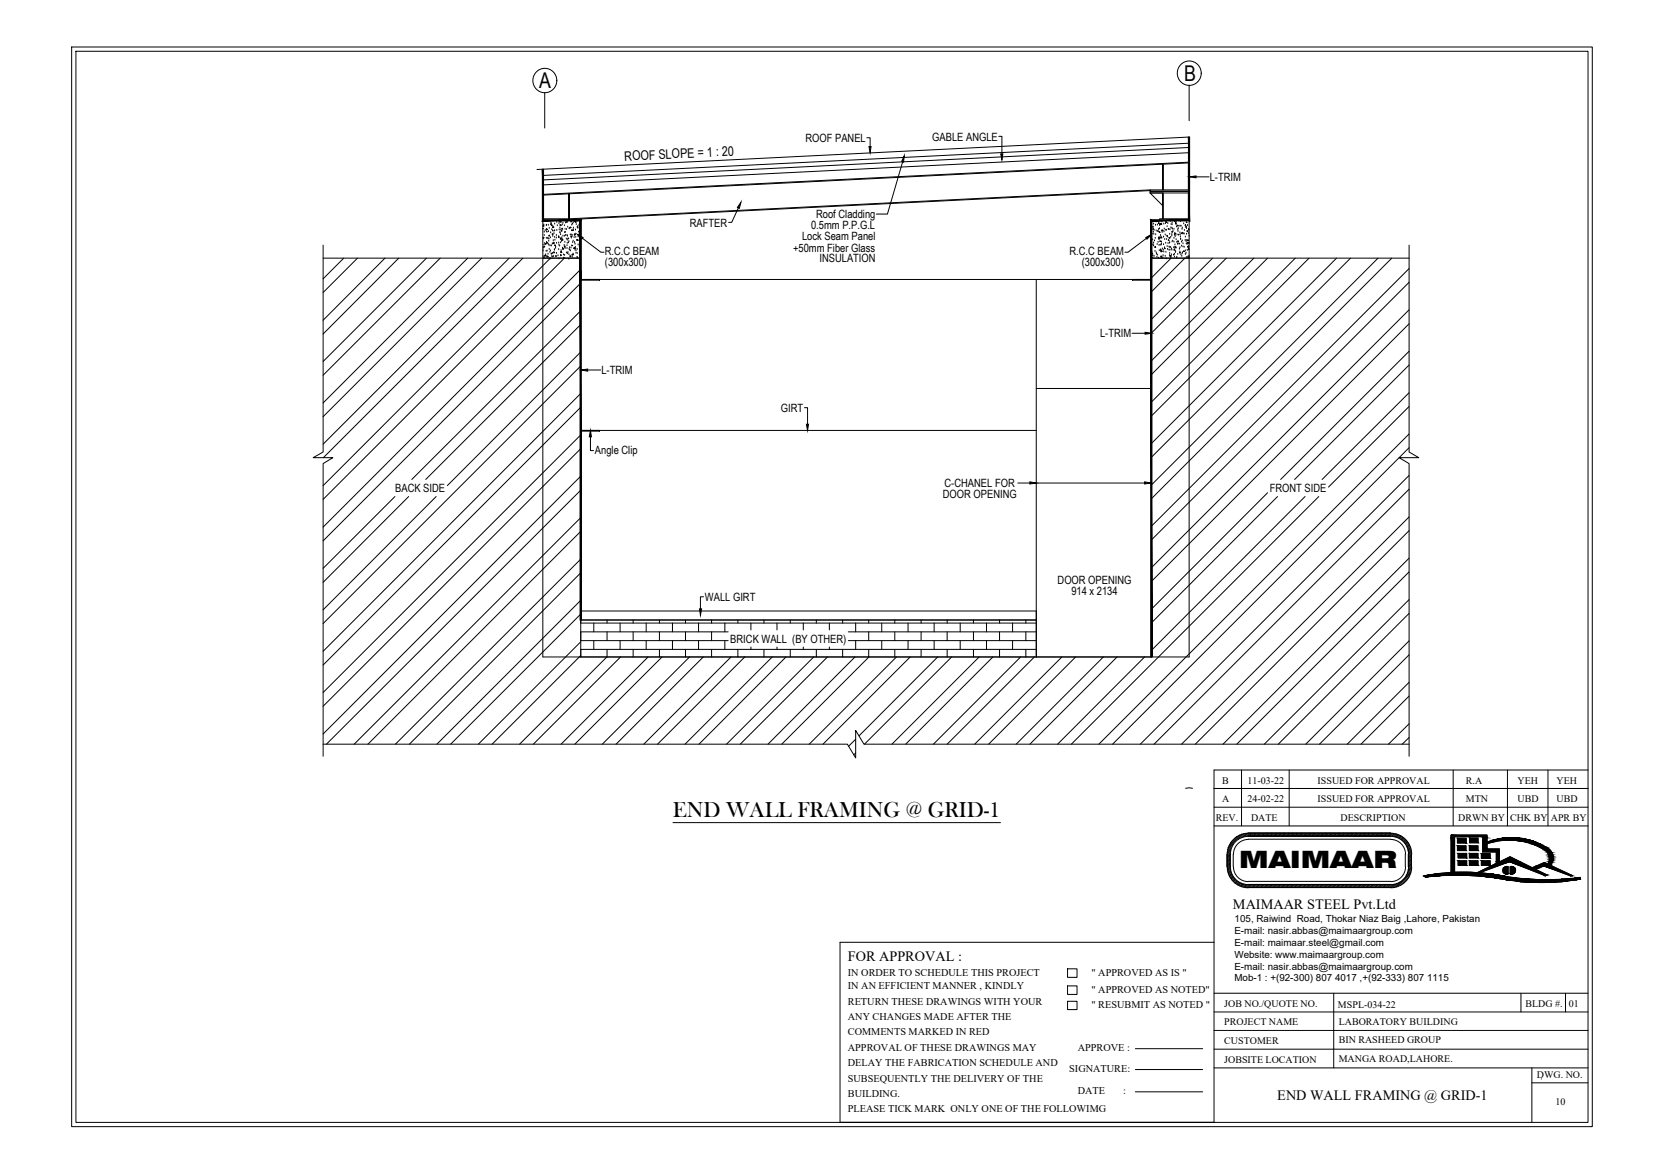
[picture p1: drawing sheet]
<svg xmlns="http://www.w3.org/2000/svg" width="297mm" height="210mm" viewBox="0 0 297 210" stroke-linecap="round" stroke-linejoin="round" font-family="sans-serif">
<!-- layer: Outer Line -->
<path d="M97 30.2v9.2M205.4 34.1l-103.7 5.1M205.4 33.9l-103.7 5.2M207.7 34.5v4.6M207.8 34.5v4.6M212.3 34.5v4.6M212.4 24.5v4.6l-115.4 5.8M212.4 29l-115.4 5.7M212.4 34.5v4.6M103.7 46.1v71.3M205.7 46.1v71.3M97 117.4h115.4" fill="none" stroke="#000" stroke-width=".18"/>
<!-- layer: HATCH -->
<g fill="none" stroke="#000" stroke-width=".18">
<path d="M97 39.4h6.7v6.7h-6.7zM98.4 40h.1M98.4 39.7h.1M98.5 39.8h.1M99.1 39.8h.1M99.5 39.6h.1M99.8 39.8h.1M99.8 39.4h.1M100 39.5h.1M100.1 39.6h.2l-.2 .1zM100.4 40h.1M100.6 39.7h.1"/>
<path d="M101 39.6h.1M101.1 39.4l.1 .1-.1-.1M101.1 39.6h.1M101.3 39.4h.1M101.3 39.6h.1M102 39.5h.1M102.2 39.8h.1M102.4 39.6h.1M102.5 39.4v.2l.2-.1-.2-.1M102.8 39.6l.1 .1h-.1zM102.9 39.9h.1M103.1 39.4h.1"/>
<path d="M103.5 40l.1 .1h-.1zM205.7 39.4h6.7v6.7h-6.7zM206.1 39.8h.1M206.5 39.5h.1M206.6 39.4v.1h.1l-.1-.1M206.9 39.8l.2 .1h-.2zM207 39.5h.1M207.1 40h.1M207.3 39.9l.2 .2h-.2zM207.5 39.9h.1M207.5 39.5h.1M207.9 39.8h.1"/>
<path d="M208.2 39.8h.1M208.2 39.5h.1M208.3 39.6l.1 .1h-.1zM208.6 39.8h.1M209 39.4h.1M209.2 39.9h.1M209.4 39.6h.1M209.4 40h.1M209.8 39.4h.1M209.9 39.6h.1M210 39.8h.1M210 39.8l.1 .2h-.1z"/>
<path d="M210.1 39.6h.1M210.8 39.4h.1M211.4 39.8h.1M211.9 39.6l.1 .1-.1 .1zM57.7 43.8v36.9l-1.8 1.1h3.6l-1.8 1v52.3M57.7 46.1h46M61.4 46.1l-3.7 3.7M63.9 46.1l-6.2 6.2M68.8 46.1l-11.1 11.1M71.2 46.1l-13.5 13.6M76.2 46.1l-18.5 18.5M78.6 46.1l-20.9 20.9"/>
<path d="M83.5 46.1l-25.8 25.9M86 46.1l-28.3 28.3M90.9 46.1l-33.2 33.2M93.4 46.1l-35.6 35.7M97 40.8v.1M97 44.6h.1M97 42.5h.1M97 44.1h.1M97 42.4l.2 .1h-.2zM97 40.3l.1 .1h-.1zM97.1 40.2h.1M97.1 40h.1"/>
<path d="M97.2 43.6h.1M97.2 45.9h.1M97.2 45.6h.1M97.2 45.8h.1M97.2 44l.1 .1h-.1zM97.2 41.3h.1M97.2 41.9h.1M97.3 43.3h.1M97.3 45.6l.2 .1h-.2zM97.4 41h.1M97.4 43.5l.1 .1h-.1zM97.5 45.4h.1"/>
<path d="M97.6 44.7h.1M97.6 40.1h.1M97.6 42.4h.1M97.6 41.2h.1M97.6 40.8l.2 .2h-.2zM97.6 43.1h.1M97.6 43.3l.2 .1h-.2zM97.7 45.7l.2 .1-.2 .1zM97.7 44.7h.1M97.7 41.3h.1M97.8 42.4h.1M97.9 45.8h.1"/>
<path d="M97.9 45.2h.1M97.9 42.5h.1M97.9 43.5h.1M97.9 40.1h.1M98 41.2h.1M98 42.9h.1M98.1 43.7h.1M98.1 42.5h.1M98.1 40.6h.1M98.1 44.4h.1M98.1 42l.1 .1h-.2zM98.1 46h.1"/>
<path d="M98.2 44.9h.1M98.3 43.7h.1M98.3 42.3h.1M98.3 44.6h.1M98.3 46.1l-40.6 40.7M98.4 41.4h.1M98.4 46.1h.1M98.5 43.7h.1M98.5 40.1l.2 .1-.2 .1zM98.5 45.2l.1 .2h-.2zM98.6 40.9h.1M98.6 45.6h.1"/>
<path d="M98.7 43.4h.1M98.7 45.7h.1M98.7 41.8h.1l-.1 .1zM98.7 41.1h.1M98.7 45.1h.1M98.7 42.1h.1M98.7 40.5l.1 .2h-.1zM98.8 40.4h.1M98.8 43.4l.1 .1h-.1zM98.8 42.8h.1M98.9 45.6h.1M98.9 40.5h.1"/>
<path d="M98.9 43.2h.1M98.9 45l.2 .1h-.2zM98.9 41.5h.1M98.9 45h.1M98.9 41.1h.1M99 43.3h.1M99 44.5h.1M99 44.4h.1M99.1 42.2h.1M99.1 41h.1M99.1 42.7h.1M99.1 43.7l.1 .2h-.1z"/>
<path d="M99.2 45.6h.1M99.2 44.2h.1M99.2 43.9h.1M99.4 45.6h.1M99.4 41.9h.1M99.4 42.3h.1M99.4 43.3h.1M99.4 45.1h.1M99.5 41h.1M99.5 40.1h.1M99.7 45.5h.1M99.8 42.1h.1"/>
<path d="M99.8 44.4h.1M99.8 43.2h.1M99.8 42.3l.1 .1h-.1zM99.8 46.1h.1M99.8 43.6h.1M99.9 40.9h.1M100 43.8h.1M100 40.6h.1M100 41.4h.1M100 41.5h.1M100 40.1l.3 .1-.3 .1zM100.1 43.2h.1"/>
<path d="M100.1 45.5h.1M100.1 41.8h.1M100.1 44.9l.2 .2h-.1v-.1M100.2 40.9h.1M100.2 45.5l.1 .1h-.2zM100.2 44.6h.1M100.3 41.2h.1l-.1 .1zM100.3 42.9h.1M100.3 44.9h.1M100.3 42.6l-.2-.1v.2h.2M100.3 42.3h.1M100.4 40.8h.1"/>
<path d="M100.4 42.8l.2 .1h-.2zM100.4 40.8l.1 .1h-.1zM100.5 44.2h.1M100.5 42.6h.1M100.5 44.3h.1M100.5 44.4l.2 .1h-.1zM100.6 42h.1M100.6 45.9h.1M100.6 45.4h.1M100.7 46.1h.1l-43.1 43.1M100.8 43.7h.1M100.8 40.1h.1"/>
<path d="M100.9 45.4h.1M100.9 41.4h.1M100.9 42h.1M100.9 44v.1h-.1zM100.9 43.1h.1M100.9 43.9h.1M100.9 40.8h.1M100.9 44.2h.1M101 41.3h.1M101 41.9h.1M101.1 42.5h.1M101.2 45h.1"/>
<path d="M101.2 40.8h.1M101.3 41.9h.1M101.3 44.2h.1M101.3 43.7h.1M101.3 42.7h.1M101.3 43.3h.1M101.4 42h.1M101.4 45.1h.1M101.4 40.4h.1M101.4 44.9h.1M101.5 42.5l.1 .1h-.2zM101.5 43.2h.1"/>
<path d="M101.6 43h.1M101.6 45.3h.1M101.6 46.1h.1M101.7 40.7h.1M101.7 44.4h.1M101.7 44.1h.1M101.7 44.5h.1M101.7 40.6h.1M101.8 45.6h.1M101.9 41.8h.1M101.9 40.6l.1 .1h-.1zM101.9 45.7l.1 .2h-.2z"/>
<path d="M101.9 44.6h.1M102 44.1h.1M102 42.2l.2 .1h-.2zM102 41.8h.1M102 42.3h.1M102.1 40h.1M102.1 43.8l.2 .1h-.1zM102.2 45.4h.1M102.2 41v.2h-.1zM102.2 45.8h.1M102.2 41.9h.1M102.3 43.2h.1"/>
<path d="M102.3 45.4l.1 .1-.1 .1zM102.4 42.9h.1M102.4 45.2h.1M102.4 40.9h.1M102.4 40.6h.1M102.4 41h.1M102.5 42.3h.1M102.5 44.3l.1 .1h-.1zM102.6 43.2h.1M102.6 44.2l.2 .1-.2 .1zM102.7 44.5h.1M102.7 43.4h.1"/>
<path d="M102.8 41.7h.1M102.8 44h.1M102.8 41.9l-.2-.1v.2l.2-.1M102.8 40.9h.1M102.8 42.2h.1M102.9 45.1h.1M102.9 44.6h.1M103 42.8h.1M103.1 45.8h.1M103.1 42.8h.1M103.1 45.1h.1M103.1 40.4h.1"/>
<path d="M103.1 44.4h.1M103.1 45.9h.1M103.2 40.5h.1M103.2 42.8l.1 .1h-.2zM103.2 40.6h.1M103.2 40.3h.1M103.3 43.6h.1M103.3 42.1h.1M103.3 41.3h.1M103.4 41.8h.1M103.4 40.1h.1M103.5 43.9h.1"/>
<path d="M103.5 41.6h.1M103.5 45.6h.1M103.5 46.1l.1-.1v.1M103.6 43h.1M103.6 41.3h.1M103.6 41.5h.1M103.7 44.9h.1M103.7 44.2h.1M103.7 43.4h.1M103.7 41.6h-.1v.1h.1M103.7 48.1l-46 46.1M103.7 55.5l-30.2 30.2"/>
<path d="M103.7 50.6l-46 46M103.7 58l-27.7 27.7M205.7 44.3h.1M205.7 46.1h46M205.7 43.7h.1M205.7 45.6v-.1l.1 .1h-.1M205.7 45.3h.2l-.1 .1zM205.8 45h.1M205.9 42.7h.1M205.9 45.9h.1M205.9 45.5h.1M205.9 40.4h.1"/>
<path d="M206 43.6h.1M206 40.4h.1M206 40.8l.1 .2h-.2zM206 41.3h.1M206.1 43.2h.1M206.1 43.7h.1M206.1 41.7h.1M206.1 41h.1M206.1 45.6h.1M206.2 42.9h.1M206.3 44.7h.1M206.3 44h.1"/>
<path d="M206.3 42.4h.1M206.3 44l.1 .2h-.1zM206.4 40.1h.1M206.4 44h.1M206.4 41.8h.1M206.5 45h.1M206.5 41.1h.1M206.6 45.2h.1M206.6 45.8h.1M206.7 43.5h.1M206.7 41.2h.1M206.7 45.4h.1"/>
<path d="M206.7 40h.1M206.9 43.1h.1M206.9 45.9h.1M206.9 41.2h.1M206.9 40.8h.1M206.9 42.3h.1M207 43.7h.1M207 42.6l.1 .1h-.2zM207.1 42.3h.1M207.1 44.6h.1M207.1 42.4h.1M207.1 41.4l.1 .1h-.1z"/>
<path d="M207.1 41.4h.1M207.1 40.7h.1M207.2 40.1h.1M207.2 43l.2 .1-.2 .1zM207.2 43.6h.1M207.3 44.5h.1M207.3 41.9h.1M207.3 42.3l.2 .2h-.2zM207.4 44.8h.1M207.4 44.6l.1 .1-.1 .1zM207.4 44.8l.2 .1M207.4 45.7h.1"/>
<path d="M207.4 42.2h.1M207.4 43.6h.1M207.4 44.8v.2l.2-.1M207.4 45.8l.1 .1h-.2zM207.4 43.4h.1M207.4 43.1h.1M207.5 41.1h.1M207.5 46h.1M207.6 41.3h.1M207.6 44.3h.1M207.7 41.1v.1h-.1zM207.7 45.9h.1"/>
<path d="M207.7 45.5h.1M207.8 44.5h.1M207.8 42.2h.1M207.8 43.5h.1M207.9 44.8h.1M207.9 41.2h.1M208 40.7h.1M208 44.1h.1M208 42.6h.1M208 44.3l.1 .1h-.1zM208.1 45.6h.1M208.1 41.8h.1"/>
<path d="M208.2 41h.1M208.2 43.3h.1M208.3 44.9h.1M208.3 46.1h.1M208.3 41h.1M208.4 42.6h.1M208.4 42h.1M208.5 40.3h.1M208.5 43.9h.1M208.5 42.1h.1M208.5 44.4h.1M208.6 43.3h.1"/>
<path d="M208.7 40.8l.1 .1-.1 .1zM208.7 42.8l.1 .1h-.1zM208.8 44h.1M208.8 44.5h.1M208.8 42.4l.2 .1-.2 .1zM208.9 45.5h.1M208.9 43.2h.1M208.9 41.7h.1M208.9 45.1h.1M209 40.9h.1M209 44.5h.1M209 45.7h.1"/>
<path d="M209 44l.1 .1-.1 .1zM209.1 46.1h.1M209.1 42.2h.1M209.1 45.6l.1 .1-.1 .1zM209.1 40.5h.1M209.2 46.1l-3.5 3.5M209.2 45.4h.1M209.3 44.3h.1M209.3 42h.1M209.3 41.7h.1M209.3 44.5h.1M209.3 40.6h.1"/>
<path d="M209.4 43h.1M209.4 41.3v.2h-.1zM209.4 40.7h.1M209.5 42.9h.1M209.5 41.2h.1M209.6 45.4h.1M209.6 44.1h.1M209.7 40.8h.1M209.7 43.1h.1M209.7 42.4h.1M209.7 44.5l.2 .2h-.2zM209.8 44.4h.1"/>
<path d="M209.8 45.3h.1M209.8 45.7h.1M209.8 41.8h.1M209.9 43.6h.1M209.9 44l.2 .2h-.2v-.2M209.9 42.1h.1M209.9 44.9h.1M210 44.8h.1M210 41.8h.1M210 44.2h.1M210 41.7l-.2-.1v.2h.2M210.1 42.6h.1"/>
<path d="M210.2 40.4h.1M210.2 45.9h.1M210.2 45.8h.1M210.2 43.1h.1M210.3 40.2l.1 .1-.1 .1zM210.3 43.4h.1M210.4 45.3h.1M210.4 40.9h.1M210.4 43h.1M210.4 41.2h.1M210.4 41.8l.2 .1-.1 .1zM210.4 43.1l.1 .1h-.1z"/>
<path d="M210.5 40.7h.1M210.6 40.2h.1M210.6 43.4l.1 .1-.1 .1zM210.7 44.3h.1M210.7 45.1h.1l-.1 .1zM210.7 44.1h.1M210.7 44.8h.1M210.7 41.4h.1M210.8 41.8h.1M210.8 40.2h.1M210.8 42.1h.1M210.9 42.5h.1"/>
<path d="M210.9 42.6h.1M210.9 45.4h.1M211 40.2h.1M211 43.1h.1M211 43.8h.1M211.1 45.6h.1M211.1 41.6l.1 .2-.2-.1zM211.1 45.2h.1M211.1 40.8h.1M211.2 40.6h.1M211.2 42.9h.1M211.2 45h.1"/>
<path d="M211.2 41.5h.1M211.3 43.9h.1M211.3 43.4h.1M211.4 41.6h.1M211.5 44.8l.1 .1h-.2zM211.5 41.6h.1M211.5 44h.1M211.6 41h.1M211.6 46.1l-5.9 6M211.7 42.8h.1M211.7 45.3h.1M211.7 42.2h.1"/>
<path d="M211.7 44.6h.1M211.7 40.1l.1 .2-.1-.1zM211.8 40.4h.1M211.9 45.1h.1M211.9 43h.1M211.9 42.8h.1M211.9 45.8h.1M211.9 43.4h.1M211.9 40.4h.1M211.9 40.7h.1M211.9 41.7h.1M212 43.5h.1"/>
<path d="M212 41.2l.2 .1-.1 .1zM212.1 44.5h.1M212.1 41.2h.1M212.1 42.9h.1M212.1 44h.1M212.1 40.1h.1M212.1 43.3l.1 .1h-.1zM212.2 45.7h.1M212.2 45.9h.1M212.2 42.9h.1l-.1 .1zM212.3 41.5h.1M212.3 43.9h.1"/>
<path d="M212.3 44.3h.1M212.3 44h.1M212.4 45.9h.1M212.4 42h.1M212.4 44.5h-.1v.1l.1-.1M212.4 43.3h-.1v.2l.1-.1M212.4 41l-.1-.1v.2l.1-.1M212.4 45.7v.2M216.6 46.1l-10.9 10.9M219 46.1l-13.3 13.4M224 46.1l-18.3 18.3M226.4 46.1l-20.7 20.8"/>
<path d="M231.4 46.1l-25.7 25.7M233.8 46.1l-28.1 28.2M238.7 46.1l-33 33.1M241.2 46.1l-35.5 35.6M246.1 46.1l-40.4 40.5M248.6 46.1l-42.9 43M251.7 43.8v36.9l1.7 1.1h-3.5l1.8 1v52.3M251.7 48l-46 46M251.7 55.3l-46 46.1M251.7 50.4l-46 46M251.7 57.8l-46 46.1M103.7 62.9l-23.8 23.9"/>
<path d="M103.7 70.3l-46 46M103.7 77.7l-46 46M103.7 65.4l-46 46M103.7 72.7l-46 46.1M251.7 62.8l-23 22.9M251.7 70.2l-15.6 15.5M251.7 77.5l-55.4 55.4M251.7 65.2l-20.5 20.5M251.7 72.6l-14.4 14.4M251.7 80l-53 52.9M70.5 88.7l-12.8 12.8M73 88.7l-15.3 15.3"/>
<path d="M77.9 88.7l-20.2 20.2M103.7 85.1l-46 46M103.7 92.5l-40.4 40.4M103.7 99.9l-33.1 33M103.7 80.2l-46 46M103.7 87.6l-45.4 45.3M103.7 94.9l-38 38M226.4 88l-20.7 20.8M228.2 88.7l-22.5 22.6M233.1 88.7l-27.4 27.5M235.6 88.7l-44.2 44.2M251.7 84.9l-48 48"/>
<path d="M251.7 92.3l-40.7 40.6M251.7 99.7l-33.2 33.2M251.7 87.4l-45.6 45.5M251.7 94.8l-38.2 38.1M103.7 107.2l-25.7 25.7M103.7 114.7l-18.3 18.2M103.7 102.3l-30.6 30.6M103.7 109.7l-23.2 23.2M103.7 117.1l-15.8 15.8M108.4 117.4l-15.6 15.5M110.8 117.4l-15.5 15.5M115.8 117.4l-15.6 15.5"/>
<path d="M118.3 117.4l-15.6 15.5M123.2 117.4l-15.6 15.5M125.6 117.4l-15.6 15.5M130.6 117.4l-15.6 15.5M133 117.4l-15.6 15.5M137.9 117.4l-15.5 15.5M140.4 117.4l-15.5 15.5M145.3 117.4l-15.5 15.5M147.8 117.4l-15.6 15.5M152.7 117.4l-15.5 15.5M155.2 117.4l-15.6 15.5M160.1 117.4l-15.6 15.5"/>
<path d="M162.6 117.4l-15.6 15.5M167.5 117.4l-14.1 14.1M170 117.4l-15.6 15.5M174.9 117.4l-15.6 15.5M177.3 117.4l-15.5 15.5M182.3 117.4l-15.6 15.5M184.8 117.4l-15.6 15.5M189.7 117.4l-15.6 15.5M192.1 117.4l-15.5 15.5M197.1 117.4l-15.6 15.5M199.5 117.4l-15.5 15.5M204.4 117.4l-15.5 15.5"/>
<path d="M251.7 107.1l-25.9 25.8M251.7 114.5l-18.5 18.4M251.7 102.2l-30.8 30.7M251.7 109.6l-23.4 23.3M251.7 117l-16 15.9M57.7 132.9h93.7l1.4 2.5v-4.9l1.5 2.4h97.4M152.8 132.1l-1.2 1.2M152.8 134.5l-.3 .3M251.7 121.9l-11.1 11M251.7 129.3l-3.7 3.6M251.7 124.3l-8.6 8.6M251.7 131.8l-1.2 1.1"/>
</g>
<!-- layer: Base Plate -->
<path d="M97 39.1h4.7v.3h-4.7zM207.1 39.1h5.3v.3h-5.3zM103.7 48.4l.1 1.5h3.3v.2h-3.4zM202.3 49.9h3.2v-1.5h.2v1.7h-3.4zM103.7 75.3l.1 1.6h3.3v.1h-3.4zM103.7 110.8h81.4M103.7 109.1h81.4" fill="none" stroke="#000" stroke-width=".18"/>
<!-- layer: PLT -->
<path d="M97 34.9h.1v4.2h-.1zM212.3 29.1h.1v4.8h-.1z" fill="none" stroke="#000" stroke-width=".18"/>
<!-- layer: stifners -->
<path d="M101.6 34.6v4.5h.1v-4.5M205.4 34.5h2.3v2.2zM207.7 29.4h.1v4.5h-.1z" fill="none" stroke="#000" stroke-width=".18"/>
<!-- layer: CRK Plate -->
<path d="M205.4 33.9h7v.3h-7zM205.4 34.2h7v.3h-7z" fill="none" stroke="#000" stroke-width=".18"/>
<!-- layer: Grid -->
<g fill="none" stroke="#000" stroke-width=".18">
<path d="M97.3 16.5v6.4M212.4 15.2v6.4M211.8 140.8h1.2"/>
<circle cx="97.3" cy="14.4" r="2.16"/>
<circle cx="212.4" cy="13.1" r="2.16"/>
</g>
<!-- layer: SHEETING -->
<path d="M212.4 24.5l-116.5 5.8" fill="none" stroke="#000" stroke-width=".18"/>
<!-- layer: Dash -->
<path d="M97 46.1v71.3M212.4 46.1v71.3" fill="none" stroke="#000" stroke-width=".18"/>
<!-- layer: Thin -->
<g fill="#000" stroke="#000" stroke-width=".18">
<path d="M132.3 36.1l-.2 1.1-.4-.1zM155.2 26.2h.4l-.2 1.1zM161.5 27.8l-.1 1.2-.3-.2zM178.7 27.5h.4l-.1 1.1zM212.5 31.6l1.1-.2v.4zM103.1 41.9l1.1 .5-.3 .3zM204.5 59.4l1.2 .1-1.2 .2zM204.7 42.4l1-.5-.8 .8zM103.8 66.1l1.2-.2v.4zM105.5 76.9l.1 1.1h-.3zM144 75.8h.4l-.2 1.1zM184 86.1l1.1 .2-1.1 .2z"/>
<path d="M204.4 86.1l1.2 .2-1.2 .2zM124.9 108.8h.4l-.2 1.1z"/>
</g>
<g fill="none" stroke="#000" stroke-width=".18">
<path d="M131.9 37.1l-1.2 2.6h-.6M154.8 24.6h.6v1.6M161.2 28.9l-2.7 9.3h-2M178.4 24.4h.6v3.1M213.6 31.6h2.4M104 42.6l3.3 2.5h.6M202.2 59.5h2.3M204.8 42.6l-3.3 2.5h-.6M105 66.1h2.3M105.5 78v2.5h.5M143.7 72.8h.5v3M181.8 86.3h2.2"/>
<path d="M185.1 86.3h19.3M125.7 106.6h-.6v2.2"/>
</g>
<!-- layer: 0 -->
<g fill="none" stroke="#000" stroke-width=".18">
<path d="M12.8 8.4h271.6v192.9h-271.6zM13.6 9.2h270v191.3h-270zM106.1 111.3v1.6M106.1 114.4v1.6M108.4 110.8v.5M108.4 112.9v1.5M108.4 116v1.4M110.8 111.3v1.6M110.8 114.4v1.6M113.1 110.8v.5M113.1 112.9v1.5M113.1 116v1.4"/>
<path d="M115.4 111.3v1.6M115.4 114.4v1.6M117.8 110.8v.5M117.8 112.9v1.5M117.8 116v1.4M120.1 111.3v1.6M120.1 114.4v1.6M122.4 110.8v.5M122.4 112.9v1.5M122.4 116v1.4M124.8 111.3v1.6M124.8 114.4v1.6"/>
<path d="M127.1 110.8v.5M127.1 112.9v1.5M127.1 116v1.4M129.5 111.3v1.6M129.5 114.4v1.6M130.1 112.9h-26.4v1.5h26.4M131.8 110.8v.5M131.8 116v1.4M134.1 111.3v1.2M134.1 115.6v.4M136.5 110.8v.5M136.5 116v1.4"/>
<path d="M138.8 111.3v1.2M138.8 115.6v.4M141.2 110.8v.5M141.2 116v1.4M143.5 111.3v1.2M143.5 115.6v.4M145.8 110.8v.5M145.8 116v1.4M148.1 111.3v1.2M148.1 115.6v.4M150.5 110.8v.5M150.5 116v1.4"/>
<path d="M151.5 112.9h33.6M151.5 114.4h33.6M152.8 111.3v1.6M152.8 114.4v1.6M155.2 110.8v.5M155.2 112.9v1.5M155.2 116v1.4M157.5 111.3v1.6M157.5 114.4v1.6M159.8 110.8v.5M159.8 112.9v1.5M159.8 116v1.4"/>
<path d="M162.2 111.3v1.6M162.2 114.4v1.6M164.5 110.8v.5M164.5 112.9v1.5M164.5 116v1.4M166.8 111.3v1.6M166.8 114.4v1.6M169.2 110.8v.5M169.2 112.9v1.5M169.2 116v1.4M171.5 111.3v1.6M171.5 114.4v1.6"/>
<path d="M173.9 110.8v.5M173.9 112.9v1.5M173.9 116v1.4M176.2 111.3v1.6M176.2 114.4v1.6M178.5 110.8v.5M178.5 112.9v1.5M178.5 116v1.4M180.9 111.3v1.6M180.9 114.4v1.6M183.2 110.8v.5M183.2 112.9v1.5"/>
<path d="M183.2 116v1.4M185.1 116h-81.4v1.4M185.1 110.8h-81.4v.5h81.4M216.8 137.6h66.8M221.8 137.6v9.9M216.8 147.5h66.8M216.8 144.2h66.8M230.3 140.9v6.6M254.9 156.7l-.6-.2a39.7 39.7 0 0 1 16.2 .3 45.2 45.2 0 0 0 11.7 0M254.9 156.6a50 50 0 0 1 15.6 .8 38.8 38.8 0 0 0 11.7-.3M259.6 140.9v6.6M259.8 149.5v6.3"/>
<path d="M260.3 149.7h1.6v.9h-1.6zM260.3 151.1h1.5v.8h-1.5zM260.4 152.5h1.6v.8h-1.6zM260.4 153.8h1.6v.8h-1.6zM262.4 151.1h1.6v.8h-1.6zM262.4 152.5h1.6v.8h-1.6zM262.4 153.8h1.6v.8h-1.6zM262.5 149.7h1.5v.9h-1.5zM263.9 155.9l5.8-2.9 6.6 3.3-.3 .1M264.3 155.9l5.3-2 6.4 2.5M264.6 153.8h1.6v.8h-1.6zM264.6 152.5h1.6v.8h-1.6z"/>
<path d="M264.8 149.7v2.5h2.5v2l.5-.2v-2.3h-2.2v-2.5h-6.4v6.6M265.6 150.7a12.4 12.4 0 0 1 10.6 1.3 2.16 2.16 0 0 1 .4 2.4M265.6 150.4a11.6 11.6 0 0 1 11.4 1.6 2.01 2.01 0 0 1-.1 2.6M269.3 140.9v6.6M269.3 154.8v1.3M269.4 154.9a.66 .66 0 0 0-.9 .6 .66 .66 0 0 0 .9 .6M269.8 154.8v1.3M269.8 154.9a.66 .66 0 0 1 .9 .6 .66 .66 0 0 1-.9 .6M273.7 155l2.2-.9 5 2.3-.4 .1-4.7-1.8-1.5 .6M276 156.4h.1M276.5 140.9v6.6M282.3 156.8v.3"/>
<path d="M283.6 140.9h-66.8v59.6h-66.8v-32.2h66.8M190.7 173.1h1.7v1.5h-1.7zM190.7 176.1h1.7v1.5h-1.7zM190.7 178.9h1.7v1.5h-1.7zM216.8 177.4h66.8M238.2 177.4v13.4M271.7 177.4v3.4M279.6 177.4v3.4M202.8 187.3h12M202.8 191.1h12M202.8 195h12M216.8 190.8h66.8"/>
<path d="M216.8 184.1h66.8M216.8 180.8h66.8M216.8 187.4h66.8M273.6 193.4h10M273.6 190.8v9.7M275.3 192.7v.1"/>
</g>
<!-- layer: 1FSDIM0 -->
<path d="M185.1 109.1v8.3M216.8 137.6v3.3M230.3 137.6v3.3M259.6 137.6v3.3M269.3 137.6v3.3M276.5 137.6v3.3" fill="none" stroke="#000" stroke-width=".18"/>
<!-- layer: Purlan -->
<path d="M103.8 49.9h101.7M185.1 49.9v67.5M103.8 76.9h81.3M185.1 69.4h20.6v48" fill="none" stroke="#000" stroke-width=".18"/>
<!-- layer: GABLE ANGLE -->
<path d="M212.4 25.6l-115.4 5.7M212.4 26.3l-115.4 5.8M212.4 27.3l-115.4 5.7" fill="none" stroke="#000" stroke-width=".18"/>
<!-- layer: 1FSDIM0 -->
<g fill="#000" stroke="#000" stroke-width=".18">
<path d="M212.3 24.5l.2 15v-15zM212.3 24.5l.2 15-.2-.2zM205.8 39.5h6.7l-.2-.2zM205.5 39.3h6.8l-6.5 .2zM205.5 39.3l.3 78.1v-77.9zM205.5 39.3l.3 78.1h-.3z"/>
<path d="M103.6 39.5v71.3h.2zM103.6 39.5l.2-.2v71.5zM96.9 39.5h6.7l.2-.2zM96.9 39.5l.2-.2h6.7zM96.9 30.2v9.3l.2-.2zM96.9 30.2h.2v9.1z"/>
</g>
<!-- layer: 0 -->
<g fill="#000" stroke="#000" stroke-width=".18">
<path d="M254.6 156.6h.3zM259.2 149.5h.6v6.3zM259.3 155.8h3.7zM259.2 149.2h6.4zM265.8 150.3h1.1zM267.3 153.9h.5l-.3 .2zM264.3 155.9l3.2-1.8h1.6zM269 156.1h.2zM269.6 153.9h1.9l4.8 2.4zM267.9 153.9l1.8-.9 1.8 .9zM269 149.7h2.2zM269.9 154.8h.2z"/>
<path d="M273 157.6h4.9zM274.5 154.7h1.3l-.8 .3zM275.8 154.7h1.4l3.7 1.7zM274.5 154.7l1.4-.6 1.3 .6zM276.6 154.2h.5l-.1 .2zM281.7 156.8h.6z"/>
<path d="M254.6 156.6h.2zM254.7 156.6h.1z"/>
<path d="M254.5 156.6h.7zM254.5 156.6h.4zM254.6 156.6h.3zM254.6 156.6h.3z"/>
<path d="M254.4 156.6h1.4zM254.4 156.6h.8z"/>
<path d="M254.4 156.5h2.1zM254.4 156.5l1.4 .1z"/>
<path d="M254.4 156.4h2.8zM254.4 156.4h2.9z"/>
<path d="M254.4 156.4h2.8zM254.4 156.4l2.1 .1z"/>
<path d="M259.2 149.5v6.3h.6zM259.2 155.8h.6z"/>
<path d="M254.9 156.4h4.8zM254.4 156.4h2.9z"/>
<path d="M260.3 151.1l1.5 .8v-.8zM260.3 151.1l1.5 .8h-1.5z"/>
<path d="M260.3 149.7l1.6 .9v-.9zM260.3 149.7l1.6 .9h-1.6z"/>
<path d="M260.4 152.5l1.6 .8v-.8zM260.4 152.5l1.6 .8h-1.6z"/>
<path d="M260.4 153.8l1.6 .8v-.8zM260.4 153.8l1.6 .8h-1.6z"/>
<path d="M259.3 155.8l5 .1zM258.7 155.9h5.6z"/>
<path d="M262.5 149.7l1.5 .9v-.9zM262.5 149.7l1.5 .9h-1.5z"/>
<path d="M262.5 151.1l1.5 .8v-.8zM262.5 151.1l1.5 .8h-1.5z"/>
<path d="M262.5 152.5l1.5 .8v-.8zM262.5 152.5l1.5 .8h-1.5z"/>
<path d="M262.5 153.8l1.5 .8v-.8zM262.5 153.8l1.5 .8h-1.5z"/>
<path d="M258.7 155.9l7.1 .2-1.5-.2zM256.8 156.1l1.9-.2 7.1 .2z"/>
<path d="M259.2 149.2l6.4 .3v-.3zM259.2 149.2l6.4 .3h-6.4z"/>
<path d="M264.8 149.5l.8 .2v-.2zM264.8 149.5l.8 .2h-.8z"/>
<path d="M264.8 149.7l.8 2v-2zM264.8 149.7l.8 2h-.8z"/>
<path d="M256.8 156.1l10 .1-1-.1zM256.1 156.2l.7-.1 10 .1z"/>
<path d="M265.6 150.4h1.1zM265.6 150.4h1.1l-1.1 .3z"/>
<path d="M264.6 152.5l1.6 .8v-.8zM264.6 152.5l1.6 .8h-1.6z"/>
<path d="M264.6 153.8l1.6 .8v-.8zM264.6 153.8l1.6 .8h-1.6z"/>
<path d="M256.1 156.2l11.7 .2-1-.2zM254.9 156.4l1.2-.2 11.7 .2z"/>
<path d="M267.3 153.9v.2h.2zM267.3 154.1h.2l-.2 .1z"/>
<path d="M263.9 155.9h.4l3.2-1.8zM263.9 155.9h.4z"/>
<path d="M264.8 151.7l3 .5v-.5zM264.8 151.7l3 .5h-3z"/>
<path d="M267.3 152.2l.5 1.7v-1.7zM267.3 152.2l.5 1.7h-.5z"/>
<path d="M259.7 156.4h8.3zM259.7 156.4h8.3z"/>
<path d="M262.1 156.4l6.7 .1-.8-.1zM262.1 156.4l6.7 .1z"/>
<path d="M266.5 150.1l.4 .2 1.4-.2zM265.8 150.3l.7-.2 .4 .2z"/>
<path d="M264.5 156.5l4.8 .1zM264.5 156.5l4.8 .1z"/>
<path d="M269.1 154.8h.1zM269 154.8h.2z"/>
<path d="M269 154.8h.3zM269 154.8h.3z"/>
<path d="M269 154.8h.3zM268.9 154.8h.4z"/>
<path d="M269 156.1h.3zM269 156.1h.2z"/>
<path d="M265.3 156.6l5.5 .2-1.5-.2zM265.3 156.6l5.5 .2h-3.9z"/>
<path d="M268.9 154.8h.4zM268.8 154.8h.5z"/>
<path d="M268.8 154.8l.5 .1zM268.8 154.8l.5 .1h-.6z"/>
<path d="M268.7 154.9l.6 .1zM268.6 155h.7z"/>
<path d="M268.6 155l.7 .1zM268.6 155l.7 .1h-.8z"/>
<path d="M268.5 155.1l.8 .1v-.1zM268.5 155.1l.8 .1h-.8z"/>
<path d="M268.5 155.2l.8 .1v-.1zM268.5 155.2l.8 .1h-.9z"/>
<path d="M268.4 155.3l.9 .2v-.2zM268.4 155.3l.9 .2h-.9z"/>
<path d="M268.4 155.5l.9 .1v-.1zM268.4 155.5l.9 .1h-.9z"/>
<path d="M268.4 155.6l.9 .1v-.1zM268.4 155.6l.9 .1h-.8z"/>
<path d="M268.5 155.7l.8 .1v-.1zM268.5 155.7l.8 .1h-.8z"/>
<path d="M268.5 155.8l.8 .1zM268.5 155.8l.8 .1z"/>
<path d="M268.6 155.9l.7 .1zM268.6 155.9l.7 .1z"/>
<path d="M268.7 156l.6 .1zM268.7 156l.6 .1z"/>
<path d="M268.8 156.1h.5zM268.8 156.1h.5z"/>
<path d="M268.9 156.1h.4zM268.9 156.1h.4z"/>
<path d="M267.8 153.9l1.7 .1zM267.8 153.9l1.7 .1z"/>
<path d="M267.8 154l1.3 .1 .4-.1zM267.5 154.1l.3-.1 1.3 .1z"/>
<path d="M267.9 153.9h1.7zM267.8 153.9h1.7z"/>
<path d="M269.6 153.9l6.1 2.4h.6zM275.7 156.3h.6l-.3 .1z"/>
<path d="M266.7 150.1h3zM266.5 150.1h1.8z"/>
<path d="M269.9 156.1h.1zM269.9 156.1h.2z"/>
<path d="M269.9 154.8h.2zM269.9 154.8h.2z"/>
<path d="M269.9 156.1h.2zM269.9 156.1h.2z"/>
<path d="M269.9 154.8h.3zM269.8 154.8h.4z"/>
<path d="M269.8 156.1h.4zM269.8 156.1h.5z"/>
<path d="M269.8 156.1h.4zM269.8 156.1h.3z"/>
<path d="M269.8 154.8h.5zM269.8 154.8h.5z"/>
<path d="M269.8 154.8l.6 .1zM269.8 154.8l.6 .1z"/>
<path d="M269.8 154.9l.7 .1zM269.8 154.9l.7 .1z"/>
<path d="M269.8 156h.6zM269.8 156l.5 .1z"/>
<path d="M269.8 155l.8 .1zM269.8 155l.8 .1z"/>
<path d="M269.8 155.9h.7zM269.8 155.9l.6 .1z"/>
<path d="M269.8 155.1l.9 .1-.1-.1zM269.8 155.1l.9 .1h-.9z"/>
<path d="M269.8 155.8h.8zM269.8 155.8l.7 .1z"/>
<path d="M269.8 155.2l.9 .1v-.1zM269.8 155.2l.9 .1h-.9z"/>
<path d="M269.8 155.3l.9 .2v-.2zM269.8 155.3l.9 .2h-.9z"/>
<path d="M269.8 155.6l.9 .1v-.1zM269.8 155.6l.9 .1h-.9z"/>
<path d="M269.8 155.7l.8 .1 .1-.1zM269.8 155.7l.8 .1h-.8z"/>
<path d="M269.8 155.5l.9 .1v-.1zM269.8 155.5l.9 .1h-.9z"/>
<path d="M266.9 156.8l5 .1-1.1-.1zM266.9 156.8l5 .1h-4.2z"/>
<path d="M269 149.7h2.5zM268.4 149.7h3.1z"/>
<path d="M268.4 149.7l4.2 .2-1.1-.2zM267.5 149.9l.9-.2 4.2 .2z"/>
<path d="M267.7 156.9l6.8 .2-2.6-.2zM267.7 156.9l6.8 .2h-5.7z"/>
<path d="M267.5 149.9l5.4 .1-.3-.1zM267 150l.5-.1 5.4 .1z"/>
<path d="M267 150l6.2 .1zM266.7 150.1h6.5z"/>
<path d="M273 157.6h3.7zM273.6 157.6h3.1z"/>
<path d="M269.7 150.1h3.7zM269.7 150.1h3.7z"/>
<path d="M270.7 150.1l2.8 .1zM270.7 150.1l2.8 .1z"/>
<path d="M271 150.2l2.9 .1zM271 150.2l2.9 .1z"/>
<path d="M271.6 150.3l2.6 .1-.3-.1zM271.6 150.3l2.6 .1h-1.8z"/>
<path d="M272.4 150.4l2.7 .4-.9-.4zM272.4 150.4l2.7 .4h-1.4z"/>
<path d="M268.8 157.1l8.2 .1zM268.8 157.1l8.2 .1z"/>
<path d="M273.7 155h1.3l-.5-.3zM273.7 155h1.3l-.7 .3z"/>
<path d="M273.7 150.8h1.5zM273.7 150.8h1.5z"/>
<path d="M273.7 150.8l2.4 .5-.9-.5zM273.7 150.8l2.4 .5h-1.1z"/>
<path d="M275.8 154.7l4.7 1.7h.4zM280.5 156.4h.4z"/>
<path d="M275 151.3l1.4 .2-.3-.2zM275 151.3l1.4 .2h-1.1z"/>
<path d="M275.3 151.5l1.4 .2-.3-.2zM275.3 151.5l1.4 .2h-1z"/>
<path d="M276.6 154.2l-.1 .2h.5zM276.5 154.4h.5l-.1 .1z"/>
<path d="M275.7 151.7l1.3 .3-.3-.3zM275.7 151.7l1.3 .3h-.8z"/>
<path d="M276.2 152h.8zM276.2 152h.8z"/>
<path d="M276.2 152l.9 .2-.1-.2zM276.2 152l.9 .2h-.7z"/>
<path d="M276.4 152.2l.8 .1zM276.4 152.2l.8 .1z"/>
<path d="M276.5 152.3l.8 .3-.1-.3zM276.5 152.3l.8 .3h-.7z"/>
<path d="M276.7 154l.4 .2 .1-.2zM276.7 154l.4 .2h-.5z"/>
<path d="M276.7 153.9l.5 .1 .1-.1zM276.7 153.9l.5 .1h-.5z"/>
<path d="M276.6 152.6l.7 .1v-.1zM276.6 152.6l.7 .1h-.7z"/>
<path d="M276.6 152.7l.8 .2-.1-.2zM276.6 152.7l.8 .2h-.7z"/>
<path d="M276.7 153.7l.6 .2v-.2zM276.7 153.7l.6 .2h-.6z"/>
<path d="M276.7 152.9l.7 .2v-.2zM276.7 152.9l.7 .2h-.7z"/>
<path d="M276.7 153.1l.7 .2v-.2zM276.7 153.1l.7 .2h-.7z"/>
<path d="M276.7 153.3l.7 .2v-.2zM276.7 153.3l.7 .2h-.7z"/>
<path d="M276.7 153.5l.6 .2 .1-.2zM276.7 153.5l.6 .2h-.6z"/>
<path d="M271.5 157.5h7.6zM271.5 157.5l6.4 .1z"/>
<path d="M270.7 157.4l8.4 .1 1-.1zM270.7 157.4l8.4 .1h-7.6z"/>
<path d="M269.3 157.2l10.8 .2 1.2-.2zM269.3 157.2l10.8 .2h-9.4z"/>
<path d="M269 157.2h12.7zM269 157.2h12.3z"/>
<path d="M277.6 157.1h4.3zM277 157.2h4.7z"/>
<path d="M281.7 156.8l.6 .1zM281.2 156.9h1.1z"/>
<path d="M281.2 156.9h1.1zM280.3 156.9h2z"/>
<path d="M280.3 156.9l2 .1zM279.6 157h2.7z"/>
<path d="M279.6 157l2.7 .1zM278.8 157.1h3.5z"/>
<path d="M278.8 157.1h3.5zM277.6 157.1h4.3z"/>
</g>
<!-- layer: Layer 1 -->
<g fill="none" stroke="#000" stroke-width=".18">
<path d="M219.2 154.8a3.7 3.7 0 0 0 3.8 3.8M219.7 152.5l-.5 .5M219.7 152.7l-.5 .6M219.7 153l-.5 .5M219.7 153.2l-.5 .5M219.7 153.4l-.5 .6M219.7 153.6l-.5 .6M219.7 153.9l-.5 .5M219.7 154.1l-.5 .6M219.7 154.4l-.5 .5M219.7 154.6l-.5 .5M219.7 152.6v2.2l-.5 .5"/>
<path d="M219.7 155l-.4 .5M219.8 154.8a3.2 3.2 0 0 0 3.2 3.2M219.8 152.2l-.6 .6M219.8 155.3l-.5 .4M219.8 151.9l-.6 .7v2.2M219.8 155.5l-.5 .4M219.9 151.7l-.7 .6M219.9 155.7l-.5 .4M219.9 155.8l-.4 .5M220 156l-.4 .4M220 151.3l-.8 .8M220 156.2l-.4 .4"/>
<path d="M220.1 156.3l-.4 .4M220.2 156.5l-.4 .4M220.3 156.6l-.4 .4M220.3 152.6v2.2M220.3 154.8a2.65 2.65 0 0 0 2.7 2.7M220.3 150.7l-1 1.1M220.4 156.7l-.4 .5M220.5 156.9l-.4 .4M220.6 157l-.4 .4M220.7 157.1l-.4 .4M220.8 157.2l-.4 .4M221 149.4l-1.2 1.2"/>
<path d="M221 157.3l-.4 .4M221.1 157.5l-.4 .3M221.2 157.5l-.3 .4M221.4 157.6l-.4 .4M221.4 149.2l-1.9 1.9M221.5 157.7l-.4 .4M221.7 157.7l-.4 .5M221.8 149l-2.5 2.4M221.9 157.8l-.4 .5M222.1 157.9l-.5 .4M222.1 148.9l-1 1.1M222.2 157.9l-.4 .5"/>
<path d="M222.4 148.9l-.8 .8M222.4 158l-.4 .4M222.6 158l-.4 .5M222.7 148.9l-.7 .6M222.9 158l-.6 .5M222.9 148.8l-.6 .7M222.9 158h25.5l-.6 .6M222.9 149.4h25.5M222.9 157.5h25.5M222.9 149.9h25.5M222.9 158.6h25.5M222.9 148.8h25.5"/>
<path d="M223 150a2.65 2.65 0 0 0-2.7 2.6M223 149.4a3.2 3.2 0 0 0-3.2 3.2M223 148.9a3.7 3.7 0 0 0-3.8 3.7M223.1 158l-.5 .6M223.2 148.8l-.6 .6M223.3 158l-.5 .6M223.4 148.8l-.5 .6M223.6 158l-.6 .6M223.6 148.8l-.5 .6M223.8 158l-.6 .6M223.9 148.8l-.6 .6M224 158l-.5 .6"/>
<path d="M224.1 148.8l-.6 .6M224.3 158l-.6 .6M224.3 148.8l-.5 .6M224.5 158l-.5 .6M224.6 148.8l-.6 .6M224.7 158l-.5 .6M224.8 148.8l-.5 .6M225 158l-.6 .6M225 148.8l-.5 .6M225.2 158l-.5 .6M225.3 148.8l-.6 .6M225.4 158l-.5 .6"/>
<path d="M225.5 148.8l-.6 .6M225.7 158l-.6 .6M225.7 148.8l-.5 .6M225.9 158l-.5 .6M225.9 148.8l-.5 .6M226.2 158l-.6 .6M226.2 148.8l-.5 .6M226.4 158l-.6 .6M226.4 148.8l-.5 .6M226.6 158l-.5 .6M226.7 148.8l-.6 .6M226.8 158l-.5 .6"/>
<path d="M226.9 148.8l-.5 .6M227.1 158l-.6 .6M227.1 148.8l-.5 .6M227.3 158l-.5 .6M227.3 148.8l-.5 .6M227.6 158l-.6 .6M227.6 148.8l-.6 .6M227.8 158l-.6 .6M227.9 148.8l-.6 .6M228 158l-.5 .6M228.1 148.8l-.6 .6M228.2 158l-.5 .6"/>
<path d="M228.3 148.8l-.5 .6M228.5 158l-.6 .6M228.5 148.8l-.5 .6M228.7 158l-.5 .6M228.8 148.8l-.6 .6M229 158l-.6 .6M229 148.8l-.6 .6M229.2 158l-.5 .6M229.2 148.8l-.5 .6M229.4 158l-.5 .6M229.5 148.8l-.6 .6M229.7 158l-.6 .6"/>
<path d="M229.7 148.8l-.5 .6M229.9 158l-.6 .6M229.9 148.8l-.5 .6M230.1 158l-.5 .6M230.2 148.8l-.6 .6M230.3 158l-.5 .6M230.4 148.8l-.6 .6M230.6 158l-.5 .6M230.6 148.8l-.5 .6M230.8 158l-.5 .6M230.9 148.8l-.6 .6M231.1 158l-.6 .6"/>
<path d="M231.1 148.8l-.5 .6M231.3 158l-.6 .6M231.3 148.8l-.5 .6M231.5 158l-.5 .6M231.6 148.8l-.6 .6M231.7 158l-.5 .6M231.8 148.8l-.5 .6M232 158l-.5 .6M232 148.8l-.5 .6M232.2 158l-.5 .6M232.3 148.8l-.6 .6M232.5 158l-.6 .6"/>
<path d="M232.5 148.8l-.5 .6M232.7 158l-.5 .6M232.8 148.8l-.6 .6M232.9 158l-.5 .6M233 148.8l-.6 .6M233.2 158l-.6 .6M233.2 148.8l-.5 .6M233.4 158l-.6 .6M233.4 148.8l-.5 .6M233.7 158l-.6 .6M233.7 148.8l-.6 .6M233.9 158l-.6 .6"/>
<path d="M233.9 148.8l-.5 .6M234.1 158l-.5 .6M234.2 148.8l-.6 .6M234.3 158l-.5 .6M234.4 148.8l-.6 .6M234.6 158l-.6 .6M234.6 148.8l-.5 .6M234.8 158l-.6 .6M234.8 148.8l-.5 .6M235 158l-.5 .6M235.1 148.8l-.6 .6M235.3 158l-.6 .6"/>
<path d="M235.3 148.8l-.5 .6M235.5 158l-.5 .6M235.6 148.8l-.6 .6M235.7 158l-.5 .6M235.8 148.8l-.5 .6M236 158l-.6 .6M236 148.8l-.5 .6M236.2 158l-.5 .6M236.3 148.8l-.6 .6M236.4 158l-.5 .6M236.5 148.8l-.6 .6M236.7 158l-.6 .6"/>
<path d="M236.7 148.8l-.5 .6M236.9 158l-.5 .6M237 148.8l-.6 .6M237.2 158l-.6 .6M237.2 148.8l-.5 .6M237.4 158l-.6 .6M237.4 148.8l-.5 .6M237.6 158l-.5 .6M237.7 148.8l-.6 .6M237.8 158l-.5 .6M237.9 148.8l-.6 .6M238.1 158l-.6 .6"/>
<path d="M238.1 148.8l-.5 .6M238.3 158l-.5 .6M238.4 148.8l-.6 .6M238.6 158l-.6 .6M238.6 148.8l-.5 .6M238.8 158l-.6 .6M238.8 148.8l-.5 .6M239 158l-.5 .6M239.1 148.8l-.6 .6M239.2 158l-.5 .6M239.3 148.8l-.5 .6M239.5 158l-.6 .6"/>
<path d="M239.5 148.8l-.5 .6M239.7 158l-.5 .6M239.7 148.8l-.5 .6M240 158l-.6 .6M240 148.8l-.5 .6M240.2 158l-.6 .6M240.3 148.8l-.6 .6M240.4 158l-.5 .6M240.5 148.8l-.6 .6M240.6 158l-.5 .6M240.7 148.8l-.5 .6M240.9 158l-.6 .6"/>
<path d="M240.9 148.8l-.5 .6M241.1 158l-.5 .6M241.2 148.8l-.6 .6M241.4 158l-.6 .6M241.4 148.8l-.6 .6M241.6 158l-.5 .6M241.7 148.8l-.6 .6M241.8 158l-.5 .6M241.9 148.8l-.6 .6M242.1 158l-.6 .6M242.1 148.8l-.5 .6M242.3 158l-.6 .6"/>
<path d="M242.3 148.8l-.5 .6M242.5 158l-.5 .6M242.6 148.8l-.6 .6M242.8 158l-.6 .6M242.8 148.8l-.6 .6M243 158l-.5 .6M243 148.8l-.5 .6M243.2 158l-.5 .6M243.3 148.8l-.5 .6M243.5 158l-.6 .6M243.5 148.8l-.5 .6M243.7 158l-.6 .6"/>
<path d="M243.7 148.8l-.5 .6M243.9 158l-.5 .6M244 148.8l-.6 .6M244.2 158l-.6 .6M244.2 148.8l-.5 .6M244.4 158l-.5 .6M244.4 148.8l-.5 .6M244.6 158l-.5 .6M244.7 148.8l-.5 .6M244.9 158l-.6 .6M244.9 148.8l-.5 .6M245.1 158l-.5 .6"/>
<path d="M245.2 148.8l-.6 .6M245.3 158l-.5 .6M245.4 148.8l-.6 .6M245.6 158l-.6 .6M245.6 148.8l-.5 .6M245.8 158l-.5 .6M245.8 148.8l-.5 .6M246.1 158l-.6 .6M246.1 148.8l-.6 .6M246.3 158l-.6 .6M246.3 148.8l-.5 .6M246.5 158l-.5 .6"/>
<path d="M246.6 148.8l-.6 .6M246.7 158l-.5 .6M246.8 148.8l-.6 .6M247 158l-.6 .6M247 148.8l-.5 .6M247.2 158l-.6 .6M247.2 148.8l-.5 .6M247.5 158l-.6 .6M247.5 148.8l-.6 .6M247.7 158l-.6 .6M247.7 148.8l-.5 .6M247.9 158l-.5 .6"/>
<path d="M248 148.8l-.6 .6M248.1 158l-.5 .6M248.2 148.8l-.5 .6M248.4 150a2.65 2.65 0 0 1 2.7 2.6M248.4 149.4a3.2 3.2 0 0 1 3.2 3.2v2.2l.5-.5M248.4 148.9a3.7 3.7 0 0 1 3.8 3.7M248.4 148.8l-.5 .6M248.6 148.9l-.5 .5M248.6 158l-.5 .6M248.8 148.9l-.5 .5M248.9 158l-.6 .6M249.1 148.9l-.5 .5"/>
<path d="M249.2 157.9l-.6 .7M249.3 148.9l-.5 .5M249.4 149l-.4 .5M249.5 157.8l-.7 .8M249.6 149l-.4 .5M249.8 149.1l-.4 .4M250 149.2l-.5 .4M250 157.6l-.9 .9M250.1 149.2l-.4 .5M250.2 149.3l-.3 .4M250.4 149.4l-.4 .4M250.5 149.5l-.3 .4"/>
<path d="M250.7 149.6l-.4 .4M250.8 149.7l-.4 .4M250.9 149.8l-.4 .4M251 152.6v2.2M251.1 150l-.4 .3M251.1 154.8a2.65 2.65 0 0 1-2.7 2.7M251.2 150.1l-.4 .4M251.3 150.2l-.4 .4M251.4 150.3l-.4 .4M251.5 150.5l-.4 .3M251.6 150.6l-.4 .4M251.6 154.8a3.2 3.2 0 0 1-3.2 3.2"/>
<path d="M251.6 150.8l-.3 .3M251.7 156.6l-1.5 1.5M251.7 150.9l-.4 .4M251.8 151.1l-.4 .4M251.9 151.2l-.5 .5M251.9 156.1l-2.2 2.2M251.9 151.4l-.4 .5M252 151.6l-.5 .4M252 155.8l-2.6 2.6M252 151.8l-.4 .4M252.1 152l-.5 .5M252.1 155.5l-1 .9"/>
<path d="M252.1 152.2l-.5 .5M252.1 152.4l-.5 .5M252.1 152.6l-.5 .6M252.1 152.9l-.5 .5M252.1 153.1l-.5 .5M252.1 153.3l-.5 .6M252.1 153.6l-.5 .5M252.1 153.8l-.5 .6M252.1 154l-.5 .6M252.1 154.5l-.5 .5M252.1 154.7l-.6 .6M252.1 155l-.6 .6"/>
<path d="M252.1 155.2l-.8 .8M252.1 152.6v2.2M252.2 154.8a3.7 3.7 0 0 1-3.8 3.8"/>
</g>
<!-- layer: TEXT -->
<path d="M120.2 147h58.5" fill="none" stroke="#000" stroke-width=".18"/>
<text font-size="4.3" x="221.3" y="155.1">MAIMAAR</text>
<text font-size="4" x="120.2" y="145.9">END WALL FRAMING @ GRID-1</text>
<g font-size="3.9">
<text x="96.3" y="15.6">A</text>
<text x="211.5" y="14.4">B</text>
</g>
<g font-size="2.5">
<text x="220.2" y="162.4">MAIMAAR STEEL Pvt.Ltd</text>
<text x="151.4" y="171.7">FOR APPROVAL :</text>
<text x="228.1" y="196.4">END WALL FRAMING @ GRID-1</text>
</g>
<text font-size="2.4" x="111.6" y="28.7" transform="rotate(-3 111.6 28.7)">ROOF SLOPE = 1 : 20</text>
<g font-size="2">
<text x="143.9" y="25.4">ROOF PANEL</text>
<text x="166.5" y="25.1">GABLE ANGLE</text>
<text x="216.1" y="32.3">L-TRIM</text>
<text x="123.2" y="40.5">RAFTER</text>
<text x="144.9" y="41">0.5mm P.P.G.L</text>
<text x="145.8" y="39">Roof Cladding</text>
<text x="108" y="45.6">R.C.C BEAM</text>
<text x="108" y="47.6">(300x300)</text>
<text x="141.7" y="44.9">+50mm Fiber Glass</text>
<text x="143.3" y="42.9">Lock Seam Panel</text>
<text x="146.4" y="46.9">INSULATION</text>
<text x="191" y="45.6">R.C.C BEAM</text>
<text x="193.2" y="47.6">(300x300)</text>
<text x="196.5" y="60.3">L-TRIM</text>
<text x="107.4" y="66.9">L-TRIM</text>
<text x="139.5" y="73.5">GIRT</text>
<text x="106.3" y="81">Angle Clip</text>
<text x="70.6" y="87.9">BACK SIDE</text>
<text x="168.4" y="89">DOOR OPENING</text>
<text x="168.7" y="87">C-CHANEL FOR</text>
<text x="226.8" y="87.9">FRONT SIDE</text>
<text x="125.9" y="107.4">WALL GIRT</text>
<text x="188.9" y="104.3">DOOR OPENING</text>
<text x="191.4" y="106.3">914 x 2134</text>
<text x="130.4" y="114.8">BRICK WALL (BY OTHER)</text>
</g>
<g font-size="1.8">
<text x="218.3" y="143.3">A</text>
<text x="218.3" y="140">B</text>
<text x="222.8" y="143.3">24-02-22</text>
<text x="222.8" y="140">11-03-22</text>
<text x="235.3" y="143.3">ISSUED FOR APPROVAL</text>
<text x="235.3" y="140">ISSUED FOR APPROVAL</text>
<text x="261.8" y="143.3">MTN</text>
<text x="261.8" y="140">R.A</text>
<text x="271.1" y="143.3">UBD</text>
<text x="271.1" y="140">YEH</text>
<text x="278" y="143.3">UBD</text>
<text x="278" y="140">YEH</text>
<text x="217.1" y="146.7">REV.</text>
<text x="223.4" y="146.7">DATE</text>
<text x="239.5" y="146.7">DESCRIPTION</text>
<text x="260.4" y="146.7">DRWN BY</text>
<text x="269.7" y="146.7">CHK BY</text>
<text x="277" y="146.7">APR BY</text>
<text x="220.5" y="166.9">E-mail: nasir.abbas@maimaargroup.com</text>
<text x="220.5" y="164.7">105, Raiwind Road, Thokar Niaz Baig ,Lahore, Pakistan</text>
<text x="220.5" y="169">E-mail: maimaar.steel@gmail.com</text>
<text x="220.5" y="171.1">Website: www.maimaargroup.com</text>
<text x="220.5" y="173.3">E-mail: nasir.abbas@maimaargroup.com</text>
<text x="151.4" y="174.3">IN ORDER TO SCHEDULE THIS PROJECT</text>
<text x="151.4" y="176.8">IN AN EFFICIENT MANNER , KINDLY</text>
<text x="151.4" y="179.5">RETURN THESE DRAWINGS WITH YOUR</text>
<text x="195" y="174.3">&quot; APPROVED AS IS &quot;</text>
<text x="195" y="177.3">&quot; APPROVED AS NOTED&quot;</text>
<text x="218.7" y="179.9">JOB NO./QUOTE NO.</text>
<text x="220.5" y="175.3">Mob-1 : +(92-300) 807 4017 ,+(92-333) 807 1115</text>
<text x="272.5" y="179.9">BLDG #.</text>
<text x="280.2" y="179.9">01</text>
<text x="151.4" y="182.2">ANY CHANGES MADE AFTER THE</text>
<text x="151.4" y="185">COMMENTS MARKED IN RED</text>
<text x="195" y="180.1">&quot; RESUBMIT AS NOTED &quot;</text>
<text x="218.7" y="183.2">PROJECT NAME</text>
<text x="239" y="180.1">MSPL-034-22</text>
<text x="239.1" y="183.1">LABORATORY BUILDING</text>
<text x="151.4" y="187.7">APPROVAL OF THESE DRAWINGS MAY</text>
<text x="151.4" y="190.5">DELAY THE FABRICATION SCHEDULE AND</text>
<text x="191" y="191.5">SIGNATURE:</text>
<text x="192.5" y="187.8">APPROVE :</text>
<text x="218.7" y="186.5">CUSTOMER</text>
<text x="218.7" y="189.9">JOBSITE LOCATION</text>
<text x="239.1" y="189.8">MANGA ROAD,LAHORE.</text>
<text x="239.1" y="186.4">BIN RASHEED GROUP</text>
<text x="151.4" y="193.2">SUBSEQUENTLY THE DELIVERY OF THE</text>
<text x="151.4" y="195.9">BUILDING.</text>
<text x="192.5" y="195.5">DATE</text>
<text x="200.6" y="195.5">:</text>
<text x="274.5" y="192.6">DWG. NO.</text>
<text x="277.8" y="197.4">10</text>
<text x="151.4" y="198.7">PLEASE TICK MARK ONLY ONE OF THE FOLLOWIMG</text>
</g>
</svg>
